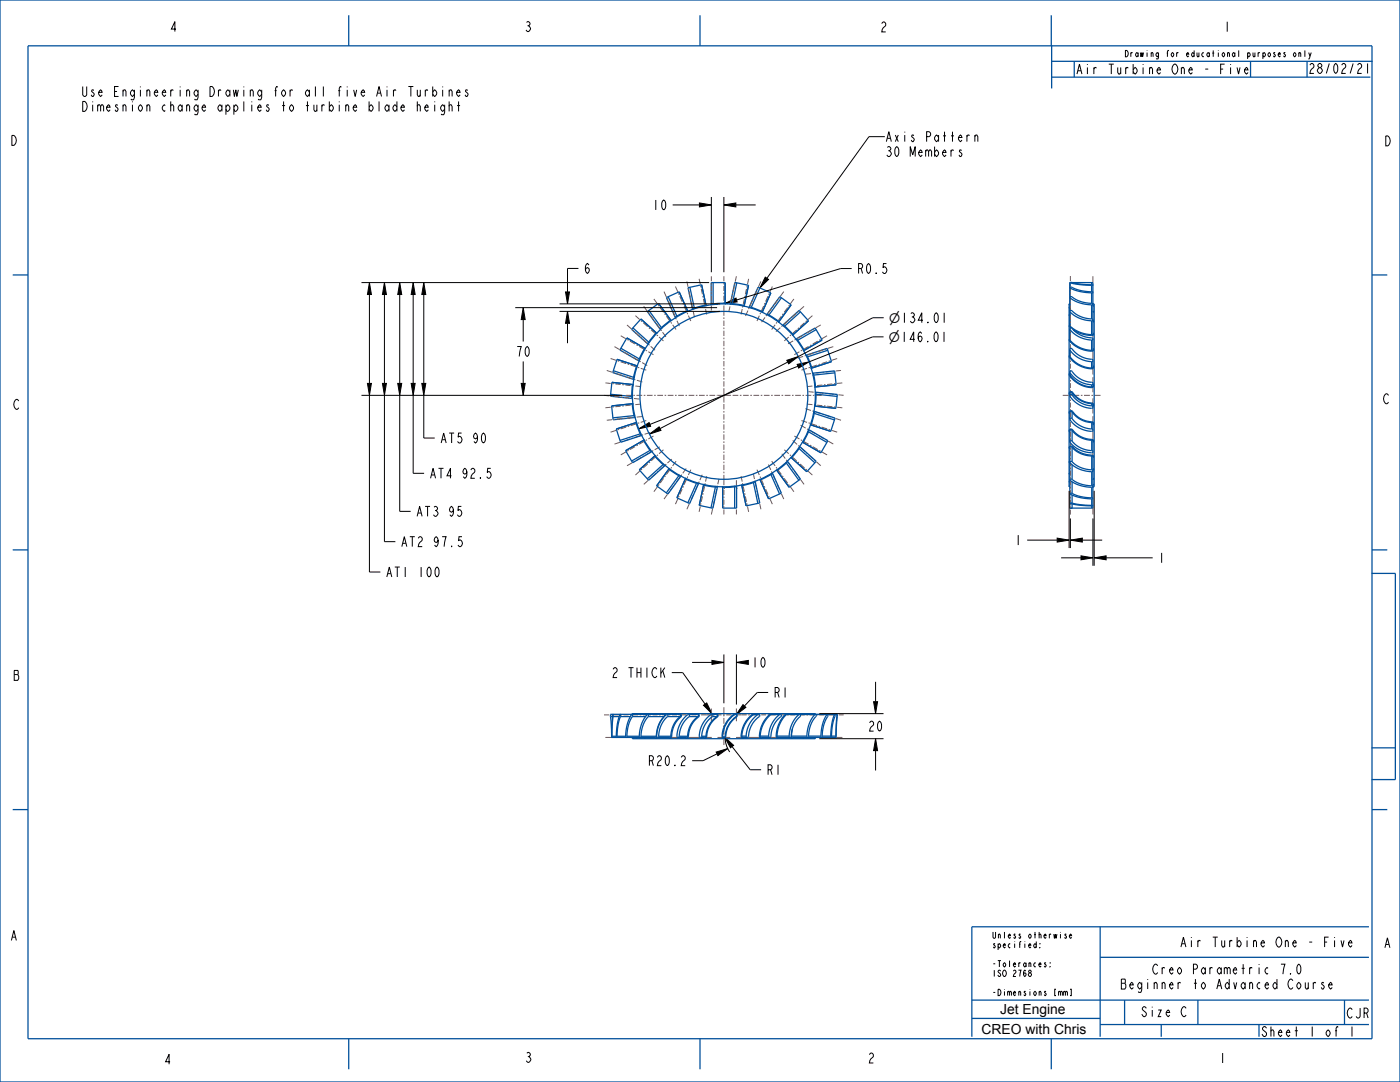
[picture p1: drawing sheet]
<svg xmlns="http://www.w3.org/2000/svg" width="559mm" height="432mm" viewBox="0 0 559 432" stroke-linecap="round" stroke-linejoin="round" font-family="sans-serif">
<g fill="#000">
<path d="M279.2 81l4.7 .8-4.7 .8zM288.9 81.8l4.8-.8v1.6zM147.5 112.8l.7 4.7h-1.5zM153.4 112.8l.8 4.7h-1.6zM159.6 112.8l.7 4.7h-1.5zM164.9 112.8l.8 4.7h-1.6zM169.2 112.8l.7 4.7h-1.5zM305.5 110.6l1.2 .9-3.4 3.4zM208.8 122.8l.8 4.7h-1.6zM226.5 124.3l.8 4.7h-1.6zM225.7 116.5h1.6l-.8 4.8zM289.4 121.1l4.4-2.1 .4 1.5z"/>
<path d="M146.7 153h1.5l-.7 4.8zM152.6 153h1.6l-.8 4.8zM158.8 153h1.5l-.7 4.8zM164.1 153h1.6l-.8 4.8zM168.4 153h1.5l-.7 4.8zM208 153h1.6l-.8 4.8zM314.1 143.8l4.5-1.5-3.8 2.9zM318.2 145.4l4.7-1-4.1 2.5zM255 171.1l4.1-2.5 .6 1.5zM259.2 173.3l3.9-3 .7 1.5zM422 214.8l4.7 .7-4.7 .8zM427.2 215.5l4.8-.7v1.5z"/>
<path d="M431.5 221.8l4.7 .8-4.7 .8zM436.7 222.6l4.8-.8v1.6zM284.2 263.6l4.7 .7-4.7 .8zM293.9 264.3l4.8-.7v1.5zM280.8 281.4l1.3-.9 2.1 4.4zM289.3 294.2l3.5 3.2-1.2 1zM285.8 300.1l4.7-1.4-4 2.9zM296.6 281.2l1.1 1.1-3.8 2.9zM348.7 280h1.6l-.8 4.8zM349.5 294.8l.8 4.8h-1.6z"/>
</g>
<g fill="none" stroke="#000" stroke-width=".4">
<path d="M186.6 36.2l-.2-.4-.6 .4 1 1.3-.4 1h-.4l-.4-.7M523.4 21l-.5 1.5M182.4 42.1h1.2M183 40.5v3.9M353.2 54.5h-6.4l-40.7 56.6M283.9 78.6v30M288.9 78.6v30M268.5 81.8h10.7M279.2 81l4.7 .8-4.7 .8zM288.9 81.8l4.8-.8v1.6zM293.7 81.8h7.9M144.3 112.8h138.7"/>
<path d="M147.5 112.8l.7 4.7h-1.5zM147.5 117.5v35.5M153.4 112.8l.8 4.7h-1.6zM153.4 117.5v35.5M159.6 112.8l.7 4.7h-1.5zM159.6 117.5v35.5M164.9 112.8l.8 4.7h-1.6zM164.9 117.5v35.5M169.2 112.8l.7 4.7h-1.5zM169.2 117.5v35.5M225.7 116.5h1.6l-.8 4.8zM230.9 107.1h-4.4v9.4"/>
<path d="M305.5 110.6l1.2 .9-3.4 3.4zM339.9 107.2h-4.3l-41.6 12.5M205.7 122.8h80.5M208.8 122.8l.8 4.7h-1.6zM208.8 127.5v8.8M223.3 124.3h64M223.3 121.3h64M226.5 124.3l.8 4.7h-1.6zM226.5 129v8M289.4 121.1l4.4-2.1 .4 1.5zM352.7 134.4h-4.4l-25.4 10M352.7 126.8h-4.3l-29.8 15.5"/>
<path d="M144.3 157.8h104M146.7 153h1.5l-.7 4.8zM147.5 157.8v70.5h4.3M152.6 153h1.6l-.8 4.8zM153.4 157.8v58.4h4.4M158.8 153h1.5l-.7 4.8zM159.6 157.8v46.3h4.3M164.1 153h1.6l-.8 4.8zM164.9 157.8v31.1h4.4M168.4 153h1.5l-.7 4.8zM169.2 157.8v17h4.3M208 153h1.6l-.8 4.8z"/>
<path d="M208.8 144.2v8.8M314.1 143.8l4.5-1.5-3.8 2.9zM314.4 144.5l-51 26.6M318.2 145.4l4.7-1-4.1 2.5zM318.5 146.2l-59.1 23.2M255 171.1l4.1-2.5 .6 1.5zM259.2 173.3l3.9-3 .7 1.5zM426.7 195.9v22.8M436.7 195.9v29.9M410 215.5h12M422 214.8l4.7 .7-4.7 .8zM427.2 215.5l4.8-.7v1.5z"/>
<path d="M427.2 206.9v11.8M432 215.5h7.9M436.2 206.9v18.9M423.5 222.6h8M431.5 221.8l4.7 .8-4.7 .8zM436.7 222.6l4.8-.8v1.6zM441.5 222.6h18.6M268.1 268.4h4.4l8.9 12.6M276.2 264.3h8M284.2 263.6l4.7 .7-4.7 .8zM288.9 261.2v19.5M293.9 264.3l4.8-.7v1.5z"/>
<path d="M293.9 261.2v20M306.6 276.3h-4.4l-5.1 5.4M349.5 272.1v7.9M280.8 281.4l1.3-.9 2.1 4.4zM289.3 294.2l3.5 3.2-1.2 1zM289.4 293.8a10.1 10.1 0 0 0 1.9 6.3M292.2 297.9l7.2 9.3h4.4M296.6 281.2l1.1 1.1-3.8 2.9zM327 294.8h25.7M327 284.8h25.7M348.7 280h1.6l-.8 4.8zM349.5 294.8l.8 4.8h-1.6z"/>
<path d="M349.5 299.6v7.9M285.8 300.1l4.7-1.4-4 2.9zM286.2 300.8l-5.6 2.8h-4.3"/>
</g>
<g fill="none" stroke="#00509b" stroke-width=".51">
<path d="M0 0h558.8v431.8h-558.8zM11.2 18.3h536.4v396.2h-536.4zM139.2 6.1v12.2M279.4 6.1v12.2M419.6 6.1v12.2M419.8 18.2v17.1M419.8 30.8h127.2M419.8 24.5h128.1M428.8 24.5v6.3M499.1 24.5v6.3M5.1 109.7h6.1M266.7 118.4l3.5 7.8"/>
<path d="M275.4 114.6l1.7 8.3M284.6 112.8v8.5M294.1 112.9l-1.8 8.3M303.3 114.9l-3.4 7.8M311.9 118.8l-5 6.9M427 112.8l9.2 .9-.5 .2M427 112.8l.1 17.3M427 112.8l.1 .1M427 112.8h.1M427.1 114.9v-.2l.6-.1 3.6 1.3 4.9 .7-.5 .3M427.1 118.8v-.3l.6-.1 3.6 1.9 4.9 .9v.3l-.5 .2M427.1 118.8l1.7 1.2 2 .8 4.9 .9"/>
<path d="M427.1 114.9l3.7 1.4 4.9 .6M427.1 112.9l3.7 .7 4.9 .3M427.1 112.9v1.8M427.1 114.9v3.6M427.1 118.8v5.2M428 112.8h8.2v20.4l-.5 .3M435.7 112.8v.8M435.7 113.9v2.6M435.7 116.9v4.2M547.6 109.7h6.1M247.8 139l7.4 4.2M252.6 130.9l6.3 5.6"/>
<path d="M257.4 139l-2.2 4.2M257.4 139l.3-.1zM257.4 139l-7.2-4.2-2.8 4.9 7.5 4.3M257.4 139h.1M258.5 137.2v.3M258.9 136.5l.3 .1M258.9 136.5l-.4 .7M259 123.9l5 6.9M262 132.8h.3zM262 132.8l-3.1 3.7M262 132.8l-6.2-5.5-3.7 4.1 6.4 5.8M262 132.8h.1"/>
<path d="M263.4 131.3v.4M264 130.8l.3 .1M264 130.8l-.6 .5M267.7 127.8l-3.7 3M267.7 127.8h.4zM267.7 127.8l-4.8-6.7-4.5 3.3 5 6.9M267.7 127.8h.1M269.5 126.6l-.1 .3M270.2 126.2l.2 .1M270.2 126.2l-.7 .4M274.4 124l-4.2 2.2M274.4 124l.4 .1z"/>
<path d="M274.4 124l-3.3-7.5-5.1 2.2 3.5 7.9M274.4 124h.1M276.4 123.3l-.2 .2M277.1 122.9l.3 .3M277.1 122.9l-.7 .4M281.8 121.7l.3 .2zM281.8 121.7l-4.7 1.2M281.8 121.7l-1.7-8-5.5 1.1 1.8 8.5M281.8 121.7h.1M283.9 121.4l-.3 .3M284.6 121.3l.2 .2M284.6 121.3l-.7 .1"/>
<path d="M289.4 121l-4.8 .3M289.4 121h.1M289.4 121l.3 .3zM289.4 121v-8.2h-5.5v8.6M291.5 121.1l-.2 .2M291.5 121.1l.8 .1M291.5 121.1l1.8-8.4 5.5 1.2-1.7 8M292.3 121.2l4.8 .7M292.3 121.2l.1 .2M297.1 121.9h.1M297.1 121.9l.1 .3zM299.1 122.5l-.3 .1"/>
<path d="M299.1 122.5l.8 .2M299.1 122.5l3.5-7.9 5.1 2.3-3.4 7.5M299.9 122.7l4.4 1.7M299.9 122.7v.3M304.3 124.4h.1M304.3 124.4l.1 .3zM306.2 125.4h-.3M306.2 125.4l.7 .3M306.2 125.4l5.1-7 4.5 3.3-4.9 6.6M306.9 125.7l4 2.6M306.9 125.7v.3M310.9 128.3h.1"/>
<path d="M310.9 128.3l.1 .4zM312.6 129.7h-.4M312.6 129.7l.6 .4M312.6 129.7l6.4-5.8 3.7 4.1-6.1 5.5M313.2 130.1l3.4 3.4M313.2 130.1l-.1 .3M316.6 133.5h.1M316.6 133.5l-.1 .4zM317.6 135.1l.3 .1M317.9 135.2l.5 .6M317.9 135.2l7.5-4.3 2.7 4.8-7.1 4.1M318.4 135.8l2.6 4"/>
<path d="M318.4 135.8l-.1 .3M319.5 124.5l-6.3 5.6M320.9 139.9v.3zM321 139.8h.1M325.8 131.6l-7.4 4.2M330.4 139.8l-8.1 2.6M426.9 121.4h.1M426.9 123h.1M426.9 126l.1 .1M426.9 136.1l1.7 1.6 2.1 1.2 2.4 .9 2.6 .4M426.9 130.4l.5 .5M426.9 121.4l.1 .1"/>
<path d="M427 122.7l-.1 .3M427 121.3h-.3v73h.3M427 125.6l-.1 .4M427 135.3l-.1 .8M427 129.8l-.1 .6M427 121.1l-.1 .3M427 131.3l.3-.4h.4l1.7 1.6 1.7 1.1 2.3 .9 2.5 .4 .3 .4M427 139.5l.2-.4h.5l1.7 1.8 1.6 1.1 2.4 1 2.5 .4 .3 .5M427 139.5l.1 2.9M427 139.5l.1 .3M427 131.3l.1 4.5M427 131.3l.1 .3"/>
<path d="M427 125.9l-.1 .1M427 122.9l-.1 .1M427 121.4h-.1M427.1 124.5v-.5l.6-.1 1.7 1.4 1.9 1 2.2 .7 2.5 .3 .2 .5-.5 .2M427.1 139.8l1.7 1.8 2 1.4 2.4 .9 2.5 .4M427.1 131.6l1.7 1.6 2 1.3 2.4 .8 2.5 .4M427.1 135.8l1.7 1.6 2 1.2 2.4 .9 2.5 .3M427.1 135.8l-.2 .3M427.1 124.5l1.7 1.4 2 1.1 2.4 .7 2.5 .3M427.1 130.1l1.7 1.4 2 1 2.4 .7 2.5 .3M427.1 130.1l-.2 .3M427.1 124.5v5.6"/>
<path d="M427.1 131.6v4.2M427.1 139.8v2.6M428.5 131.7l3.3 1.5 3.9 .7M435.7 139.8v.4M435.7 133.5v.4M435.7 121.7v5.6M435.7 128v5.5M435.7 135.7v4.1M436.2 121l.3 .3M436.2 121.8l.1 .2M436.2 135.3l-.5 .4M436.2 135.3v4.1l-.5 .4"/>
<path d="M436.2 124.2h.1M436.2 139l.2 .8-.7 .4M436.2 132.9l.2 .6-.7 .4M436.2 127.9l.3 .3-.3 .4M436.3 124.3h.1M436.2 124.2l.3 .2-.3 .2M436.3 122l.2 .1-.3 .1M436.5 121.3h.2v73h-.2M436.5 121.3h-.3M243.7 157.3l8.5 .9M244.8 148l8.1 2.6M252.2 158.2v.8"/>
<path d="M252.2 159l.3 .3M252.4 158.1l-.2 .1M252.4 153.4l.3-.2zM252.4 153.4l-.2 4.8M252.4 153.4l-8.2-.8-.6 5.5 8.6 .9M252.4 153.4h.1M252.8 151.4l.1 .2M252.9 150.6l-.1 .8M253.2 150.5l-.3 .1M254.1 146l.3-.2zM254.1 146l-1.2 4.6M254.1 146l-7.8-2.6-1.7 5.3 8.2 2.7"/>
<path d="M254.1 146h.1M254.9 144l.1 .3M255.2 143.2l-.3 .8M255.5 143.2h-.3M321.6 141.6l.3 .1M321.9 141.7l.4 .7M321.9 141.7l8.3-2.7 1.7 5.3-7.9 2.6M322.3 142.4l1.7 4.5M322.3 142.4l-.1 .2M323.9 146.9v.3zM324 146.9h.1M324.3 148.7l.3 .2"/>
<path d="M324.6 148.9l.2 .8M324.6 148.9l8.6-.9 .5 5.6-8.2 .8M324.8 149.7l.7 4.7M324.8 149.7l-.2 .2M325.4 154.5l-.1 .2zM325.4 156.3l.2 .2M325.5 154.4h.1M325.6 156.5l.1 .8M325.6 156.5l8.6 .9-.6 5.6-8.2-.9M325.7 157.3l-.3 4.8M325.7 157.3l-.3 .2M325.7 157.3l8.4 .9"/>
<path d="M333.2 148.8l-8.4 .9M426.9 157.5l.1 .1M426.9 149.9l1.7 1.9 2.1 1.5 2.4 1 2.6 .4M426.9 142.6l1.7 1.8 2.1 1.5 2.4 .9 2.6 .4M427 148.9l-.1 1M427 141.7l-.1 .9M427 148.5l.2-.4h.5l1.7 1.9 1.7 1.2 2.4 1 2.4 .4 .3 .5M427 157.9l1.8 2.2 2.6 1.8 3.3 1h1.2l.3-.4M427 148.5l.1 1.2M427 148.5l.1 .3M427 157.4l-.1 .1M427.1 148.8l1.7 1.9 2 1.5 2.4 .9 2.5 .5"/>
<path d="M427.1 149.7l1.7 1.9 2 1.4 2.4 1 2.5 .4M427.1 149.7l-.2 .2M427.1 142.4l1.7 1.8 2 1.4 2.4 .9 2.5 .4M427.1 142.4l-.2 .2M427.1 148.8v.9M427.9 157.6l-.5-.2-.4 .5M427.9 157.6l1.5 1.8 1.9 1.3 2.2 .9 2.3 .4M427.9 156.7l1.5 1.8 1.9 1.3 2.2 .9 2.3 .4M427.9 156.7l-.4-.2-.4 .2-.1 1.2M427.9 156.7v.9M428.1 156.6l1.5 1.7 1.8 1.3 2.1 .9 2.3 .3M428.1 156.6l-.5-.3-.5 .1-.3 .5 .1 .6"/>
<path d="M428.1 156.6l-.2 .1M435.7 154.4v.3M435.7 146.9v.3M435.7 144.3v2.6M435.7 153.6v.8M436.2 153.1l-.5 .5M436.2 153.1v1l-.5 .3M436.2 143.9l-.5 .4M436.2 143.9v2.6l-.5 .4M436.2 153.4l.2 .8-.7 .5M436.2 146l.2 .8-.7 .4M252.3 161.1l-8.2 .9 .6 5.5 8.6-.9"/>
<path d="M252.3 161.1h.1M252.3 161.1l.8 4.8M252.6 160.9l-.3 .2zM253.1 165.9l.2 .7M253.1 165.9l-8.5 .9M253.3 165.7l-.2 .2M253.3 166.6l.3 .2M253.8 168.7l-7.8 2.5 1.7 5.3 8.2-2.7M253.8 168.7h.1M253.8 168.7l1.7 4.4M254 168.4l-.2 .3zM255.5 173.1l.4 .7"/>
<path d="M255.5 173.1l-8 2.7M255.7 172.9l-.2 .2M255.9 173.8l.3 .2M256.9 175.7l-7.2 4.1 2.8 4.9 7.5-4.3M256.9 175.7h.1M256.9 175.7l2.6 4.1M257 175.4l-.1 .3zM259.5 179.8l.5 .6M259.5 179.8l-7.4 4.2M259.6 179.5l-.1 .3M318.6 179h.3M318.9 179l-3 3.7"/>
<path d="M318.9 179l6.4 5.7M319.3 178l.1 .3M319.4 178.3l-.5 .7M319.4 178.3l6.4 5.8-3.8 4.1-6.1-5.5M320.2 176.6h.3zM320.5 176.6h.1M322.7 172.3l-2.2 4.3M322.7 172.3h-.3M322.7 172.3l7.4 4.3M322.9 171.2l.1 .4M323 171.6l-.3 .7M323 171.6l7.4 4.3-2.7 4.8-7.2-4.1"/>
<path d="M323.5 169.7l.2-.1zM323.7 169.6h.1M324.9 163.9l.2 .3M325 165l-1.3 4.6M325 165l-.3 .1M325 165l8.1 2.6M325.1 164.2l-.1 .8M325.1 164.2l8.2 2.6-1.7 5.3-7.9-2.5M325.2 162.2l.2-.1zM325.4 162.1h.1M426.9 165.1l.1 .1M426.9 172.3l.1 .2"/>
<path d="M426.9 179l.1 .1M427 167.3l1.8 2.1 2.6 1.7 3.3 1h1.2l.3-.4M427 176.3l1.8 1.9 2.6 1.5 3.3 .9 1.2 .1 .3-.4M427 178.9l-.1 .1M427 172.3h-.1M427 165l-.1 .1M427.9 178.5l1.5 1.4 1.9 1.1 2.2 .7 2.3 .3M427.9 178.5l-.5-.2-.4 .4v5.8M427.9 176.1l-.5-.2-.4 .4M427.9 176.1l1.5 1.5 1.9 1.1 2.2 .8 2.3 .3M427.9 171.8l1.5 1.5 1.9 1.3 2.1 .8 2.4 .3M427.9 171.8l-.5-.2-.4 .3v4.4"/>
<path d="M427.9 167.1l-.5-.2-.4 .4M427.9 167.1l1.5 1.6 1.9 1.3 2.2 .8 2.3 .4M427.9 164.4l1.5 1.7 1.9 1.3 2.2 .9 2.3 .3M427.9 164.4l-.5-.2-.4 .3v2.8M427.9 164.4v2.7M427.9 171.8v4.3M427.9 178.5v5.8M428.1 178.3l1.5 1.4 1.8 1 2.1 .7 2.3 .2M428.1 178.3l-1-.2-.3 .4 .1 .5M428.1 171.5l1.5 1.6 1.8 1.2 2.1 .7 2.3 .4M428.1 171.5l-.5-.2-.5 .1-.3 .4 .1 .5M428.1 164.2l1.5 1.7 1.8 1.2 2.1 .9 2.3 .3"/>
<path d="M428.1 164.2l-.5-.3-.5 .1-.3 .5 .1 .6M428.1 178.3l-.2 .2M428.1 171.5l-.2 .3M428.1 164.2l-.2 .2M435.8 162l.4 .5M435.8 161.1l.4 .3v1.1M435.8 168.6l.4 .4v2.7M435.8 171.2l.4 .5M435.8 175.7l.4 .4v4.2M435.8 179.8l.4 .5M435.8 161.1v.9M435.8 168.6v2.6"/>
<path d="M435.8 175.7v4.1M435.8 175.4l.6 .4-.2 .7M435.8 168.3l.6 .5-.2 .8M435.8 160.8l.6 .5-.2 .8M435.8 175.4v.3M435.8 168.3v.3M435.8 160.8v.3M260 180.4h.3M261.3 182l-6.1 5.5 3.7 4.2 6.4-5.8M261.3 182h.1M261.3 182l3.4 3.4M261.3 181.6v.4z"/>
<path d="M264.7 185.4l.6 .5M264.7 185.4l-6.3 5.7M264.7 185.1v.3M265.6 185.9h-.3M266.9 186.9v.3zM266.9 187.2l-4.8 6.7 4.5 3.3 5.1-7M266.9 187.2h.1M266.9 187.2l4 2.6M270.9 189.8l.8 .4M270.9 189.8l-4.9 6.9M271 189.5l-.1 .3M272 190.1l-.3 .1"/>
<path d="M273.4 190.8l.1 .3zM273.5 191.1l-3.3 7.6 5.1 2.2 3.5-7.8M273.5 191.1h.1M273.5 191.1l4.5 1.8M278 192.6v.3M278 192.9l.8 .2M278 192.9l-3.4 7.7M279.1 192.9l-.3 .2M280.6 193.3l.2 .3zM280.8 193.6l-1.7 8.1 5.4 1.1 1.8-8.4M280.8 193.6h.1M280.8 193.6l4.7 .8"/>
<path d="M285.4 194.1l.1 .3M285.5 194.4h.8M285.5 194.4l-1.7 8.3M286.6 194.2l-.3 .2M288.2 194.3l.2 .2zM288.4 194.5h.1M293.1 194l.1 .3M293.2 194.3l-4.8 .2M293.2 194.3v8.5M294 194.1l-.8 .2M294 194.1v8.7h-5.6v-8.3M294.2 193.9l-.2 .2"/>
<path d="M295.8 193.6l.3 .2zM296.1 193.8h.1M300.5 192.4l.2 .2M300.7 192.6l-4.6 1.2M300.7 192.6l1.8 8.3M301.5 192.3l-.8 .3M301.5 192.3l1.8 8.4-5.5 1.2-1.7-8.1M301.6 192l-.1 .3M303.1 191.4l.3 .1zM303.4 191.5h.1M307.5 189.2l.2 .2M307.7 189.4l-4.3 2.1"/>
<path d="M307.7 189.4l3.5 7.7M308.4 188.9l-.7 .5M308.4 188.9l3.5 7.9-5.1 2.3-3.4-7.6M308.5 188.6l-.1 .3M309.8 187.7l.3 .1zM310.1 187.8h.1M313.6 184.7l.3 .1M313.9 184.8l-3.8 3M313.9 184.8l5 6.9M314.4 184.2l-.5 .6M314.4 184.2l5.1 7-4.5 3.3-4.9-6.7M314.4 183.9v.3"/>
<path d="M315.6 182.7h.3zM315.9 182.7h.1M426.9 194l.1 .2M426.9 192.4h.1M426.9 184.7l.1 .1M426.9 189.2l.1 .1M426.9 194h.1M427 194.3v.1M427 189.2h.1M427 189.2h-.1M427 193.9l-.1 .1M427 192.1l-.1 .3"/>
<path d="M427 188.7l-.1 .5M427 184l-.1 .7M427 184.5l1.8 1.6 2.6 1.3 4.3 .8 .5-.3-.4-.4M427 184.7h-.1M427 184.5v18.3M427.9 191.3l-.6-.1-.3 .3 1.6 1.2 2.2 1 3.1 .6h2.2l.1-.3-.4-.1M427.9 196.9l-.9 .1 3.8 1.5 3.2 .5 2.2-.1-.4-.2M427.9 196.9l3.4 1.3 4.5 .5M427.9 191.3l3.4 1.8 4.5 .8M427.9 184.3l-.5-.2-.4 .4M427.9 184.3l1.5 1.3 1.9 1 2.2 .6 2.3 .3M427.9 185.5v5.8"/>
<path d="M427.9 192.3v4.6M427.9 197.6v3.2M435.8 182l.4 .3v20.5h-9.2M435.8 182v5.5M435.8 188.2v5.7M435.8 194.5v4.2M435.8 199.1v2.6M435.8 181.6l.6 .4-.2 .6M435.8 181.6v.4M436.2 193.4l.3 .1-.2 .1M436.2 190.9l.3 .2-.3 .2M436.2 187l.3 .3-.3 .3"/>
<path d="M436.2 194.3h.3M436.2 191.3h.1M436.3 191.3h-.1M436.3 193.6l-.1 .1M436.5 194.3l-.3 .2M5.1 219.5h6.1M427 202.8h.9M427.9 200.8h-.9l4.3 .9 4.9 .1-.4-.1M427.9 200.8l3.4 .6 4.5 .3M427.9 201.1v1.7M428 202.8h-.1M435.8 201.9v.9"/>
<path d="M547.6 219.5h6.1M547.5 228.8h9.4v82.3h-9.4M243.7 286l.4 7.8M243.7 286h.8M244.1 293.8l.1 .5M244.1 293.8h.1M244.2 293.8v.5M244.2 293.8h1.8M244.7 286v-.9l-.6 8.7M244.7 286l-.5 7.8M244.7 286h2.4M246 293.8l.1 .5 .2-.5"/>
<path d="M246.3 293.8h3.4M247.6 286l-.1-.9-1 3.5-.5 5.2M247.6 286l-.9 3.4-.4 4.4M247.6 286h4M249.7 293.8l.3 .5 .2-.5M250.2 293.8h5M252.4 286l-.2-.9-1.6 3-.6 2.7-.3 3M252.4 286l-1.6 3.4-.6 4.4M252.4 286h5.3M252.4 284.9l73-.1v.3M252.4 284.9h.1M252.4 284.9l.1 .2"/>
<path d="M252.4 284.9l-.2 .2M252.7 294.3l-.1 .1M253.3 285h.1M253.3 285l.2 .1M253.3 285l-.2 .1M254 294.3h.1M254.4 294.3l-.2 .2-.1-.2M255.2 293.8l.3 .5 .3-.5M255.7 285h.1M255.7 285l.4 .1M255.8 293.8h6.2M257.1 294.3l.2 .2 .3-.2"/>
<path d="M257.1 294.3h.1M258.7 286l.2-.6-.4-.3-2.1 3-.8 2.6-.4 3.1M258.7 286l-1.1 1.5-.9 1.9-.9 4.4M258.7 286h6.4M259.6 285l-.1 .1M259.6 285v.1M259.6 285l.6 .1M262 293.8h.1M262 293.8l-.4 .5h-17.4M262.2 294.2l-.3 .3-.5-.2M262.9 293.8l-.4 .5M262.9 293.8h4.8"/>
<path d="M264.7 285l-.1 .1M264.7 285l.1 .1M264.7 285l.6-.1 .3 .6M265 286.1l-1.2 1.5-1 1.9-.8 4.3M265.2 285.8l.1-.5-.4-.2h-21.2v.9M266.2 285.1l-1.8 1.7-1.4 2.7-.8 3.3-.1 1.1 .4 .4M266.2 285.1l.4 .3-.2 .6M266.2 285.1h5.1l.4 .4-.2 .5M266.4 286l-1.4 1.5-1.1 1.9-.7 2.1-.3 2.3M266.4 286h5.1M267.7 293.8l-.3 .5h-4.9M267.7 293.8h.4"/>
<path d="M268.1 293.8l-.4 .7-.7-.2M271 285l-.2 .1M271 285v.1M271 285l.4-.2 .5 .3-.2 1.1M271.1 293.8l-.5 .5M271.1 293.8h3.4M271.5 286l-1.6 1.5-1.1 1.8-.7 2.2-.4 2.3M271.5 286l.2 .2M271.7 286.2l-1.5 1.5-1.1 1.8-.7 2.1-.3 2.2M274.5 293.8h.3M274.5 293.8l-.4 .5h-3.5M274.8 293.8l-.5 .7-.7-.2"/>
<path d="M274.8 285.1l-2 1.7-1.6 2.6-.9 3.4-.1 1.1 .4 .4M274.8 285.1l.5 .3-.2 .6M274.8 285.1h3.6l.4 .4-.2 .5M275.1 286l-1.6 1.5-1.3 1.9-.8 2.1-.3 2.3M275.1 286h3.5M278 285l-.2 .1M278 285l.5-.2 .5 .3 .1 .6-.3 .5M278 285v.1M278.6 286l-1.7 1.5-1.3 1.8-.8 2.2-.3 2.3M278.6 286l.2 .2M278.8 286.2l-1.7 1.5-1.2 1.8-.8 2.1-.3 2.2M280.1 293.8l-.5 .5"/>
<path d="M280.1 293.8h1.7M281.8 293.8h.3M281.8 293.8l-.4 .5h-1.8M282.1 293.8l-.5 .7-.8-.2M284.1 285.1l-2.2 1.7-1.7 2.6-1 3.4-.1 1.1 .5 .4M284.1 285.1l.4 .3-.2 .6M284.1 285.1h1.9l.3 .4-.2 .5M284.3 286l-1.7 1.5-1.3 1.9-.9 2.1-.3 2.3M284.3 286h1.8M285.4 285l-.1 .1M285.4 285l.6-.2 .5 .3 .1 .6-.3 .5M285.4 285l.1 .1"/>
<path d="M286.1 286l-1.7 1.5-1.4 1.9-.8 2.1-.4 2.3M286.1 286l.2 .2M286.3 286.2l-1.7 1.5-1.3 1.8-.9 2.1-.3 2.2M288.2 293.8l.2 .5 .5 .2 .5-.1 .3-.6M288.2 293.8h.2M288.4 293.8l.5 .5 .5-.5M289.4 293.8h.3M293.1 285l-2 1.6-1.4 2.1-1.1 2.4-.4 2.7M293.1 285l.5-.2 .5 .3 .1 .6-.3 .5M293.1 285l.1 .2M293.2 285.2a11.1 11.1 0 0 0-4.8 8.6M293.2 285.2a.5 .5 0 0 1 .7 .1 .5 .5 0 0 1-.1 .7"/>
<path d="M293.8 286a10.1 10.1 0 0 0-4.4 7.8M293.8 286l.1 .2M293.9 286.2l-1.7 1.5-1.3 1.8-.8 2.1-.4 2.2M295.8 293.8h.3M295.8 293.8l.5 .7 .8-.2M296.1 293.8l.4 .5h1.8M296.1 293.8h1.7M297.8 293.8l.5 .5M300.5 285l.2 .2M300.5 285l.9 .1M300.5 285l-1.9 1.7-1.4 2.1-1 2.4-.4 2.6M300.7 285.2l-1.8 1.6-1.4 2.1-1 2.4-.4 2.5"/>
<path d="M300.7 285.2h1.8M302.5 285.2l-1.9 1.6-1.4 2.1-1 2.4-.4 2.5M302.8 285.1l.4 .2v.5l-1.8 1.6-1.2 1.7-1 2.4-.4 2.5-.5 .3M302.8 285.1l-2.1 .1M302.8 285.1l-.3 .1M303.1 293.8h.3M303.1 293.8l.4 .7 .8-.2M303.4 293.8l.4 .5h3.4M303.4 293.8h3.4M306.8 293.8l.4 .5M307.5 285l.2 .2M307.5 285l.8 .1"/>
<path d="M307.5 285l-1.8 1.7-1.3 2.1-.9 2.4-.4 2.6M307.7 285.2l-1.7 1.6-1.3 2.1-.9 2.4-.4 2.5M307.7 285.2h3.5M309.8 293.8h.3M309.8 293.8l.4 .7 .6-.2M310.1 293.8l.4 .5h4.9M310.1 293.8h4.9M311.2 285.2l-1.8 1.6-1.3 2.1-.9 2.4-.4 2.5M311.4 285.1l.4 .2v.5l-1.7 1.7-1.1 1.6-.9 2.4-.4 2.5-.5 .3M311.4 285.1l-3.7 .1M311.4 285.1l-.2 .1M313.6 285l.3 .2"/>
<path d="M313.6 285l.7 .1M313.6 285l-1.5 1.7-1.2 2.1-.8 2.4-.3 2.6M313.9 285.2l-1.5 1.6-1.1 2.1-.8 2.4-.4 2.5M313.9 285.2h5M315 293.8l.4 .5M315.6 294.2l.4 .3 .4-.2M315.8 293.8l-.4 .5M315.8 293.8h.1M315.9 293.8l.3 .5h17.5M315.9 293.8h6.1M316.3 290.8l-.4 3M318.6 285v.1"/>
<path d="M318.6 285l.1 .1M318.6 285l.6 .1M318.9 285.2h.4l.2 .6-1.6 1.7-1.1 1.9-.7 2.1-.3 2.3M318.9 285.2l-1.6 1.6-1.2 2.1-.8 2.4-.3 2.5M319.3 285.2h6M320.3 294.3l.3 .2 .1-.2M322 293.8l.4 .5 .3-.5M322.4 285h.3M322.4 285l-.1 .1M322.4 285l.1 .1M322.7 293.8h5M323.5 294.3l.2 .2 .1-.2"/>
<path d="M323.9 294.3h-.1M324.7 285l.3 .1M324.7 285v.1M324.7 285l.1 .1M325.2 294.3l.1 .1M325.3 285.2l-1.3 1.6-1 2.1-.7 2.4-.3 2.5M325.4 285l.1 .1M325.4 294.3v.5h-73v-.5l.2 .1M325.4 284.9l.3 .2M325.4 285.1l.3 .7-1.4 1.9-.9 2.2-.7 3.9M325.4 285.1l-.1 .1M325.5 294.3l-.2 .1"/>
<path d="M325.6 285.2h4.5M327.7 293.8l.2 .5 .3-.5M328.2 293.8h3.4M330.1 285.2h.3v.6l-1.6 3.6-.6 4.4M330.1 285.2l-1.7 3.7-.7 4.9M330.3 285.2h2.8M331.6 293.8l.1 .5 .2-.5M331.9 293.8h1.7M333.1 285.2l.2 .6-1 3.6-.4 4.4M333.1 285.2l-1.1 3.7-.4 4.9M333.2 285.2h.9M333.6 293.8l.1 .5"/>
<path d="M334.1 285.2l-.5 8.6M334.2 285.1l-.5 9.2M334.2 285.1l-.1 .1M334.2 285.1l-20.3 .1M547.5 298.4h9.4M5.1 323.1h6.1M547.6 323.1h6.1M439.1 369.9v43.8M546.4 369.9h-158.5v43.8M387.9 399.1h158.5M439.1 382h107.3M448.9 399.1v9.8"/>
<path d="M478.1 399.1v9.8M536.7 399.1v9.8M139.2 414.5v12.2M279.4 414.5v12.2M387.9 406.4h51.2M419.6 414.5v12.2M439.1 408.9h107.3M463.5 408.9v4.8"/>
<circle cx="288.9" cy="157.8" r="36.5"/>
<circle cx="288.9" cy="157.8" r="33.5"/>
</g>
<g fill="none" stroke="#785055" stroke-width=".4">
<path d="M261 119.3l1.4 1.9M265 116.4l1 2.1M266.2 119.1l.3 .6M269.6 114.3l1 2.2M270.8 117.1l.3 .5M271.3 118.2l1 2.2M274.2 112.3l.4 2.2M274.8 115.1l.1 .6M275 116.3l.5 2.2M275.6 119.1l.1 .6M279 111.3l.5 2.1M279.6 114.1l.2 .6"/>
<path d="M279.9 115.3l.5 2.2M280.5 118.1l.1 .6M280.8 119.3l.4 2.2M283.9 110.2v2M283.9 112.9v.6M283.9 114.1v2M283.9 116.8v.6M283.9 118v2M288.9 110.2v2M288.9 112.9v.6M288.9 114.1v2M288.9 116.8v.6"/>
<path d="M288.9 118v2M292.2 118.3l-.4 2.1M292.5 117l-.2 .7M293.1 114.3l-.5 2.1M293.3 113l-.1 .6M293.9 110.2l-.4 2.2M297.1 119.3l-.5 2.2M297.4 118.1l-.2 .6M298 115.3l-.5 2.2M298.2 114.1l-.1 .6M298.8 111.3l-.4 2.1M300.8 118.9l-.3 .6"/>
<path d="M302 116.2l-1 2.1M302.5 115l-.3 .6M303.7 112.3l-1 2.2M306.5 118.2l-.9 2.2M307.1 117.1l-.3 .5M308.3 114.3l-1 2.2M310.3 119.8l-1.3 1.9M311.1 118.8l-.4 .5M311.1 118.8h.1M312.8 116.4l-1.3 1.9M316.9 119.3l-1.4 1.9M427.2 110.2v2"/>
<path d="M427.2 112.8v.6M427.2 114.1v1.9M427.2 116.7v.6M427.2 117.9v2M436.2 110.2v2.6M245.3 138.3l2 1.2M247.8 134l2 1.2M247.8 139.8l.6 .3M250.3 129.7l1.7 1.5M250.3 135.5l.6 .3M251.4 136.1l2.1 1.2M252.5 131.7l.4 .4"/>
<path d="M253.4 132.5l1.8 1.6M253.6 126l1.7 1.5M254 137.6l.6 .3M255.1 138.2l2 1.2M255.6 134.5l.5 .4M255.8 128l.5 .4M256.6 135.4l1.7 1.5M256.8 128.8l1.7 1.6M256.9 122.3l1.4 1.8M257.7 139.7h.1M257.7 139.7l.5 .4M258.7 124.7l.4 .5"/>
<path d="M258.7 124.7h.1M258.8 137.4h.1M258.8 137.4l.5 .4M259 130.8l.4 .4M259.4 125.7l1.4 1.9M259.7 138.2l1.8 1.6M259.9 131.6l1.8 1.6M261.2 128.1l.4 .5M261.9 129.1l1.4 1.9M262.1 133.6h.1M262.1 133.6l.5 .5M262.7 121.7l.4 .5"/>
<path d="M262.7 121.7h.1M263.1 134.5l1.7 1.6M263.5 122.7l1.4 1.9M263.7 131.5l.4 .5M264.4 132.6l1.4 1.9M265.2 125.2l.4 .5M266 126.2l1.4 1.9M266.8 120.3l.9 2.1M267.7 128.6l.4 .5M268 123l.2 .6M268.5 129.6l1.4 1.9M268.5 124.1l.9 2.2"/>
<path d="M269.7 126.9l.3 .5M270.2 128l1 2.2M272.5 120.9l.3 .6M273 122.1l1 2.1M274.3 124.8l.2 .6M274.8 126l.9 2.1M275.9 120.4l.4 2.1M276.5 123.1l.1 .7M276.7 124.4l.5 2.1M281.4 122.1l.1 .6M281.6 123.3l.5 2.2M283.9 120.6v.7"/>
<path d="M283.9 121.9v2M288.9 120.6v.7M288.9 121.9v4.1M288.9 126.7v.6M288.9 127.9v2.2M288.9 130.7v.6M288.9 132v2.1M288.9 134.7v.7M288.9 136v2.1M288.9 138.8v.6M291.4 122.3l-.5 2.2M291.6 121.1l-.1 .6"/>
<path d="M296.3 123.3l-.5 2.2M296.5 122.1l-.1 .6M298.5 123.9l-.9 2.2M299 122.8l-.2 .6M300.2 120.1l-.9 2.1M303.1 126l-1 2.1M303.6 124.8l-.3 .6M304.8 122.1l-.9 2.1M305.3 120.9l-.2 .6M305.3 126.7l-1.3 1.9M306.1 125.7l-.4 .5M307.8 123.2l-1.3 1.9"/>
<path d="M308.6 122.2l-.4 .5M309.4 129.6l-1.4 1.9M310.1 128.6l-.3 .5M311.5 130.8l-1.8 1.5M311.9 126.2l-1.4 1.9M312.4 129.9l-.5 .4M312.4 129.9h.1M312.6 125.2l-.3 .5M314.4 122.7l-1.4 1.9M314.6 127.9l-1.7 1.6M314.8 134.5l-1.7 1.6M315.1 121.7l-.3 .5"/>
<path d="M315.1 121.7h.1M315.5 127.1l-.4 .4M315.7 133.6l-.4 .5M315.7 133.6h.1M316.6 136l-2.1 1.2M317.7 135.4l-.6 .3M317.7 135.4h.1M317.8 125.1l-1.8 1.6M318 131.6l-1.8 1.6M318.7 124.2l-.5 .5M318.9 130.8l-.5 .4M320.2 139.7l-.6 .4"/>
<path d="M320.2 139.7h.1M320.3 133.9l-2.1 1.2M320.9 122.2l-1.7 1.6M321.1 128.8l-1.7 1.6M321.3 133.3l-.5 .3M322 128l-.4 .4M322.8 138.2l-2.1 1.2M323.8 137.6l-.5 .3M323.9 131.8l-2 1.2M324.3 126l-1.8 1.5M325 131.2l-.5 .3M326.4 136.1l-2 1.2"/>
<path d="M327.5 135.5l-.5 .3M327.6 129.7l-2 1.1M328.6 139.6l-2.2 .7M329.8 139.2l-.6 .2M330.1 134l-2 1.2M332.6 138.3l-2.2 .7M427.2 120.6v.6M427.2 121.8v2M427.2 124.4v.7M427.2 125.7v2M427.2 128.3v.7M427.2 129.6v2"/>
<path d="M427.2 132.2v.6M427.2 133.5v2M427.2 136.1v.6M427.2 137.4v1.9M427.2 140v.6M436.2 133.2v2.1M436.2 139.4v4.5M241.1 157.8l2.1 .2M241.7 152.8l2.1 .2M242.2 147.8l2.2 .8M243.7 143.1l2.2 .7M243.9 158.1h.6"/>
<path d="M244.4 153.1l.6 .1M245 148.7l.6 .2M245.1 158.2l2.1 .2M245.6 153.2l2.1 .2M246.2 149.1l2.2 .8M246.5 144l.6 .2M247.7 144.4l2.2 .7M247.8 158.5h.7M248.4 153.5l.6 .1M248.9 140.5l2.1 1.1M249 150.1l.6 .1M249.1 158.6l2.1 .2"/>
<path d="M249.6 153.6l2.1 .3M249.9 157.8h2.3M250.2 150.4l2.2 .8M250.5 145.3l.6 .2M251.5 141.9l.6 .4M251.7 145.7l2.2 .7M251.8 158.9l.7 .1M251.8 158.9h.1M252.3 153.9h.1M252.3 153.9l.7 .1M252.6 142.6l2 1.2M252.8 157.8h.6"/>
<path d="M253 151.4l.6 .2M253.1 159l2.1 .3M253.6 154.1l2.1 .2M254.1 157.8h2.2M254.2 151.7l2.2 .8M254.5 146.6l.6 .2M255.2 144.1l.5 .3M255.2 144.1h.1M255.7 147l2.3 .7M256.3 144.7l2 1.2M256.9 157.8h.7M258.2 157.8h2.3"/>
<path d="M258.8 140.4l2 1.1M261.1 157.8h.6M262.4 157.8h2.2M265.3 157.8h.6M266.5 157.8h2.3M269.4 157.8h.7M270.7 157.8h2.3M273.6 157.8h.6M274.9 157.8h2.2M277.8 157.8h.6M279 157.8h2.3M281.9 157.8h.6"/>
<path d="M283.2 157.8h2.2M286.1 157.8h5.7M288.9 140v2.2M288.9 142.8v.6M288.9 144.1v2.1M288.9 146.8v.7M288.9 148.1v2.1M288.9 150.9v.6M288.9 152.1v2.2M288.9 154.9v5.7M292.4 157.8h2.3M295.3 157.8h.7"/>
<path d="M296.6 157.8h2.2M299.5 157.8h.6M300.7 157.8h2.3M303.6 157.8h.7M304.9 157.8h2.3M307.8 157.8h.6M309.1 157.8h2.2M312 157.8h.6M313.2 157.8h2.3M316.1 157.8h.7M317.4 157.8h2.3M319.1 140.4l-2.1 1.1"/>
<path d="M320.3 157.8h.6M320.6 142.2l-2.2 .8M321.6 157.8h2.2M321.8 141.8l-.6 .2M322.1 147l-2.2 .7M322.7 156.3l2.1 .2M323.3 146.6l-.6 .2M323.7 149.1l-2.1 .2M324.3 154.1l-2.1 .2M324.4 157.8h.7M324.6 140.9l-2.2 .7M325 149h-.6"/>
<path d="M325.4 156.6h.6M325.5 153.9l-.6 .1M325.7 157.8h2.3M325.8 140.5l-.6 .2M326.1 145.7l-2.2 .7M326.7 156.7l2.1 .2M327.3 145.3l-.6 .2M327.7 148.7l-2.1 .2M328.2 153.6l-2 .3M329 148.5l-.6 .1M329.4 157l.6 .1M329.5 153.5l-.6 .1"/>
<path d="M330.1 144.4l-2.2 .7M330.7 157.1l2.1 .3M331.3 144l-.6 .2M331.7 148.2l-2.1 .3M332.2 153.2l-2.1 .2M333 148.1l-.7 .1M333.4 157.4l.6 .1M333.5 153.1l-.6 .1M334.1 143.1l-2.2 .7M334.6 157.5l2.1 .3M335.7 147.8l-2.1 .3M336.2 152.8l-2.1 .2"/>
<path d="M424.2 157.8h2.3M427.2 157.8h.6M427.2 141.2v2M427.2 143.9v.6M427.2 145.1v2M427.2 147.7v.7M427.2 149v2M427.2 151.6v.7M427.2 152.9v2M427.2 155.5v.6M427.2 156.8v2M427.2 159.4v.6"/>
<path d="M428.4 157.8h2.4M431.4 157.8h.6M432.7 157.8h2.3M435.7 157.8h.6M436.2 146.4v3.1M436.2 150.5v2.6M436.2 153.9v2.7M436.2 159v2.6M436.9 157.8h2.4M243.8 162.5l-2.1 .2M244.3 167.5l-2.1 .2M245 162.4l-.6 .1"/>
<path d="M245.5 167.4h-.6M245.9 171.7l-2.2 .8M247.1 171.4l-.6 .2M247.5 176.5l-2.2 .7M247.7 162.1l-2.1 .2M248.3 167.1l-2.1 .2M248.7 176.1l-.6 .2M249 162h-.6M249.5 166.9l-.6 .1M249.9 170.4l-2.2 .8M250.9 179.7l-.6 .4M251.1 170.1l-.6 .1"/>
<path d="M251.5 175.2l-2.2 .7M251.7 161.7l-2.1 .2M252.2 166.7l-2.1 .2M252.3 161.6h.1M252.7 174.8l-.6 .2M253 161.6h-.7M253.5 178.2l-2.1 1.2M253.5 166.5l-.6 .1M253.9 169.1l-2.2 .8M254.6 177.6l-.6 .3M255.1 168.7l-.6 .2M255.5 173.9l-2.2 .7"/>
<path d="M255.7 161.3l-2.1 .2M256.2 166.2l-2.1 .3M256.7 173.5l-.6 .2M257.1 176.1l-2 1.2M258 167.8l-2.3 .8M258.2 175.5l-.5 .3M259.5 172.6l-2.2 .7M260.7 179.8l-.5 .3M260.8 174l-2 1.2M263.3 178.3l-2 1.2M264.8 179.5l-1.7 1.6M288.9 161.3v2.1"/>
<path d="M288.9 164v.7M288.9 165.3v2.1M288.9 168.1v.6M288.9 169.3v2.2M288.9 172.1v.6M288.9 173.4v2.1M288.9 176.1v.7M288.9 177.4v2.1M313.1 179.5l1.7 1.6M316.4 175.8l1.7 1.5M317 174l2.1 1.2M318.6 177.8l.5 .4"/>
<path d="M319.1 178.2h.1M319.5 169.7l2.1 1.1M319.6 178.6l1.7 1.6M319.6 175.5l.6 .3M319.9 167.8l2.2 .8M320.7 176.1l2.1 1.2M321.5 163.1l2.2 .7M322.1 171.2l.6 .3M322.2 161.3l2.1 .2M322.7 171.5h.1M322.7 168.7l.6 .2M323.2 171.8l2.1 1.2"/>
<path d="M323.3 177.6l.5 .3M323.9 169.1l2.2 .8M324.3 164l.6 .2M324.4 178.2l2 1.2M324.9 161.6h.6M325.5 164.4l2.2 .7M325.8 173.3l.5 .3M326.2 161.7l2 .2M326.7 170.1l.6 .1M326.9 173.9l2 1.2M327 179.7l.5 .4M327.9 170.4l2.2 .8"/>
<path d="M328.3 165.3l.6 .2M328.9 162h.6M329.5 165.7l2.2 .7M329.5 175.4l.5 .3M330.1 162.1l2.1 .2M330.6 176l2 1.2M330.7 171.4l.6 .2M331.9 171.7l2.2 .8M332.3 166.6l.6 .2M332.9 162.4l.6 .1M333.5 167l2.2 .7M334.1 162.5l2.1 .2"/>
<path d="M427.2 160.7v1.9M427.2 163.3v.6M427.2 164.5v2M427.2 167.2v.6M427.2 168.4v2M427.2 171v.7M427.2 172.3v2M427.2 174.9v.7M427.2 176.2v2M427.2 178.8v.6M436.2 162.5v2.5M436.2 166.1v3"/>
<path d="M436.2 171.7v4.4M249.8 180.4l-2 1.1M252.3 184.7l-2 1.2M253.4 184.1l-.6 .3M255.3 188l-1.7 1.6M255.8 187.6h.1M256 182.6l-2.1 1.2M256.3 187.2l-.5 .4M257.1 181.9l-.6 .4M258.5 185.2l-1.7 1.5M258.7 191.7l-1.8 1.6M259.4 184.3l-.4 .4"/>
<path d="M259.6 190.9l-.4 .4M259.6 180.5l-2 1.1M260.2 180.1h.1M261.7 182.3l-1.8 1.6M261.8 188.9l-1.7 1.6M262.4 194.3l-1.4 1.9M262.6 181.5l-.5 .4M262.8 188l-.5 .5M263.1 193.3l-.4 .5M264.9 190.9l-1.4 1.9M265 186l-1.7 1.6M265.5 185.6h.1"/>
<path d="M265.6 189.9l-.4 .5M265.9 185.2l-.4 .4M266.4 197.3l-1.4 1.9M266.8 196.8h.1M267.2 196.2l-.4 .6M267.4 187.5l-1.4 1.9M268.1 186.4l-.4 .6M268.2 183.2l-1.8 1.6M268.9 193.8l-1.4 1.9M269.7 192.8l-.4 .5M269.9 184l-1.4 1.9M270.6 199.1l-1 2.1"/>
<path d="M271.1 197.9l-.3 .6M271.4 190.4l-1.4 1.9M272.1 189.4l-.3 .5M272.3 195.2l-1 2.1M272.8 194l-.3 .6M273.9 187l-1.4 1.9M274 191.3l-1 2.1M274.5 190.1l-.2 .6M275.6 199.9l-.2 .6M275.7 187.4l-.9 2.2M276.8 197.2l-.9 2.2M277.4 196.1l-.3 .5"/>
<path d="M278.6 193.3l-1 2.2M279.1 192.2l-.3 .6M280.3 189.5l-1 2.1M280.4 198.1l-.5 2.2M280.6 196.8l-.1 .7M281.2 194.1l-.4 2.1M281.5 192.8l-.1 .6M282.1 190l-.5 2.2M285.3 199.1l-.5 2.2M285.5 197.9l-.1 .6M286.1 195.1l-.4 2.2M286.4 193.9l-.2 .6"/>
<path d="M287 191.1l-.5 2.1M288.9 194.9h.1M288.9 180.2v.6M288.9 181.4v2.2M288.9 184.2v.6M288.9 185.5v2.1M288.9 188.2v.7M288.9 189.5v4.1M288.9 194.3v.6M288.9 195.5v2M288.9 198.2v.6M288.9 199.4v2"/>
<path d="M293.9 194.9h.1M293.9 191.6v2M293.9 194.3v.6M293.9 195.5v2M293.9 198.2v.6M293.9 199.4v2M295.8 190l.5 2.2M296.4 192.8l.1 .6M296.6 194.1l.5 2.1M297.2 196.8l.2 .7M297.5 198.1l.5 2.2M300.7 189l.4 2.2"/>
<path d="M301.3 191.8l.1 .6M301.5 193l.5 2.2M302.1 195.8l.2 .6M302.1 187.4l1 2.2M302.4 197l.5 2.2M303 199.8l.1 .6M303.3 190.1l.3 .6M303.9 191.3l.9 2.1M305.1 194l.2 .6M305.6 195.2l.9 2.1M306.7 185.4l1 2.1M306.8 197.9l.3 .6"/>
<path d="M307.3 199.1l1 2.1M307.9 188.1l.3 .6M308 184l1.4 1.9M308.4 189.3l1 2.1M309.6 192l.3 .6M309.8 186.4l.3 .6M310.2 193.1l.9 2.2M310.5 187.5l1.4 1.9M311.4 195.9l.2 .5M311.9 197l.9 2.2M312.1 181.1l1.3 1.9M312.3 189.9l.3 .5"/>
<path d="M313 190.9l1.4 1.9M313.8 183.5l.4 .5M314.6 184.5l1.3 1.9M314.8 193.3l.3 .5M315.3 181.5l.4 .4M315.5 194.3l1.4 1.9M316.2 182.3l1.8 1.6M316.3 186.9l.4 .5M317 188l1.4 1.9M318.4 184.3l.5 .4M318.8 190.4l.4 .5M319.2 190.9h.1"/>
<path d="M319.4 185.2l1.7 1.5M319.5 191.4l1.4 1.9M321.6 187.2l.4 .4M321.8 180.6l.4 .4M322.5 188l1.8 1.6M322.7 181.5l1.8 1.5M324.9 183.5l.5 .4M325.9 184.3l1.7 1.6M328.1 180.4l2 1.1M427.2 180.1v2M427.2 182.7v.6M427.2 184v2"/>
<path d="M427.2 186.6v.6M427.2 187.8v2M427.2 190.5v.6M427.2 191.7v2M427.2 194.3v.7M427.2 195.6v2M427.2 198.2v.7M427.2 199.5v2M436.2 180.3v2.1M275.1 201.1l-.9 2.1M279.5 202.1l-.5 2.2M279.8 200.9l-.2 .6"/>
<path d="M284.4 203.1l-.5 2.2M284.5 202.5h.1M284.7 201.9l-.2 .6M288.9 202.1v.6M288.9 203.3v2M293.9 202.1v.6M293.9 203.3v2M298.1 200.9l.1 .6M298.4 202.1l.4 2.2M303.1 200.4h.1M303.2 201.1l.5 2.1M427.2 202.1v.6"/>
<path d="M427.2 203.4v2M436.2 202.8v2.5M241.1 285.3h2M241.6 294.3h2.6M243.7 285.3h.7M245 285.3h2M247.6 285.3h.6M248.9 285.3h1.9M251.5 285.3h.6M252.7 285.3h2M255.3 285.3h.7M256.6 285.3h2"/>
<path d="M259.2 285.3h.6M260.5 285.3h1.9M261.6 294.3h.9M263.1 285.3h.6M264.3 285.3h2M267 285.3h.6M267.3 294.3h3.3M268.2 285.3h2M270.8 285.3h.7M272.1 285.3h2M274 294.3h5.6M274.7 285.3h.6"/>
<path d="M276 285.3h1.9M278.6 285.3h.6M279.8 285.3h4.2M281.3 294.3h2.8M283.9 282.8v5M284.6 285.3h.7M285.9 285.3h2.1M286.4 294.3h5.1M288.6 285.3h.6M288.9 282.3v2.3M288.9 285.2v.7M288.9 286.5v2.3"/>
<path d="M288.9 289.5v.6M288.9 290.7v2.4M288.9 293.7v.7M288.9 295v2.3M289.9 285.3h2.1M292.6 285.3h.6M293.8 294.3h2.8M293.9 285.3h4.1M293.9 282.8v5M298.3 294.3h5.6M298.7 285.3h.6M299.9 285.3h2"/>
<path d="M302.5 285.3h.7M303.8 285.3h2M306.4 285.3h.6M307.2 294.3h3.3M307.7 285.3h2M310.3 285.3h.6M311.5 285.3h2M314.2 285.3h.6M315.4 294.3h.9M315.4 285.3h2M318 285.3h.7M319.3 285.3h2"/>
<path d="M321.9 285.3h.6M323.2 285.3h1.9M325.8 285.3h.6M327 285.3h2M329.6 285.3h.7M330.9 285.3h2M333.5 285.3h.6M333.7 294.3h2.5M334.8 285.3h1.9"/>
</g>
<g font-size="5.5">
<text x="354.7" y="128.8">⌀134.01</text>
<text x="354.7" y="128.8">⌀</text>
<text x="354.7" y="136.4">⌀146.01</text>
<text x="354.7" y="136.4">⌀</text>
<text x="399.2" y="404.6">Jet Engine</text>
<text x="391.8" y="412.6">CREO with Chris</text>
</g>
<g font-size="5.2">
<text x="67.6" y="12.6">4</text>
<text x="209.2" y="12.6">3</text>
<text x="351.1" y="12.7">2</text>
<text x="488.2" y="12.6">1</text>
<text x="429.3" y="29.6">Air Turbine One - Five</text>
<text x="32.2" y="38.5">Use Engineering Drawing for all five Air Turbines</text>
<text x="32.2" y="44.4">Dimesnion change applies to turbine blade height</text>
<text x="3.9" y="58">D</text>
<text x="353.2" y="56.5">Axis Pattern</text>
<text x="552.3" y="58.2">D</text>
<text x="353.2" y="62.5">30 Members</text>
<text x="260.2" y="83.8">10</text>
<text x="232.9" y="109.1">6</text>
<text x="341.9" y="109.2">R0.5</text>
<text x="205.7" y="142.3">70</text>
<text x="551.8" y="161.1">C</text>
<text x="5.1" y="163.4">C</text>
<text x="175.5" y="176.8">AT5 90</text>
<text x="171.3" y="190.9">AT4 92.5</text>
<text x="165.9" y="206.1">AT3 95</text>
<text x="159.8" y="218.1">AT2 97.5</text>
<text x="404.8" y="217.5">1</text>
<text x="462.1" y="224.6">1</text>
<text x="153.8" y="230.3">AT1 100</text>
<text x="299.8" y="266.3">10</text>
<text x="5.1" y="271.5">B</text>
<text x="243.9" y="270.4">2 THICK</text>
<text x="308.6" y="278.3">R1</text>
<text x="346.3" y="291.8">20</text>
<text x="258.4" y="305.6">R20.2</text>
<text x="305.8" y="309.2">R1</text>
<text x="3.9" y="375.3">A</text>
<text x="470.8" y="378">Air Turbine One - Five</text>
<text x="552.2" y="378.2">A</text>
<text x="460.4" y="388.8">Creo Parametric 7.0</text>
<text x="448.1" y="394.7">Beginner to Advanced Course</text>
<text x="455.2" y="405.7">Size C</text>
<text x="537.3" y="406.3">CJR</text>
<text x="65.3" y="424.7">4</text>
<text x="209.3" y="424">3</text>
<text x="346.2" y="424.2">2</text>
<text x="486.4" y="424.2">1</text>
</g>
<g font-size="5.2" fill="#00509b">
<text x="522" y="29.3">28/02/21</text>
<text x="503.1" y="413.7">Sheet 1 of 1</text>
</g>
<g font-size="3.3">
<text x="448.7" y="22.7">Drawing for educational purposes only</text>
<text x="395.8" y="374.5">Unless otherwise</text>
<text x="395.8" y="378.3">specified:</text>
<text x="395.8" y="385.9">-Tolerances:</text>
<text x="395.8" y="389.7">ISO 2768</text>
<text x="395.8" y="397.3">-Dimensions [mm]</text>
</g>
</svg>
